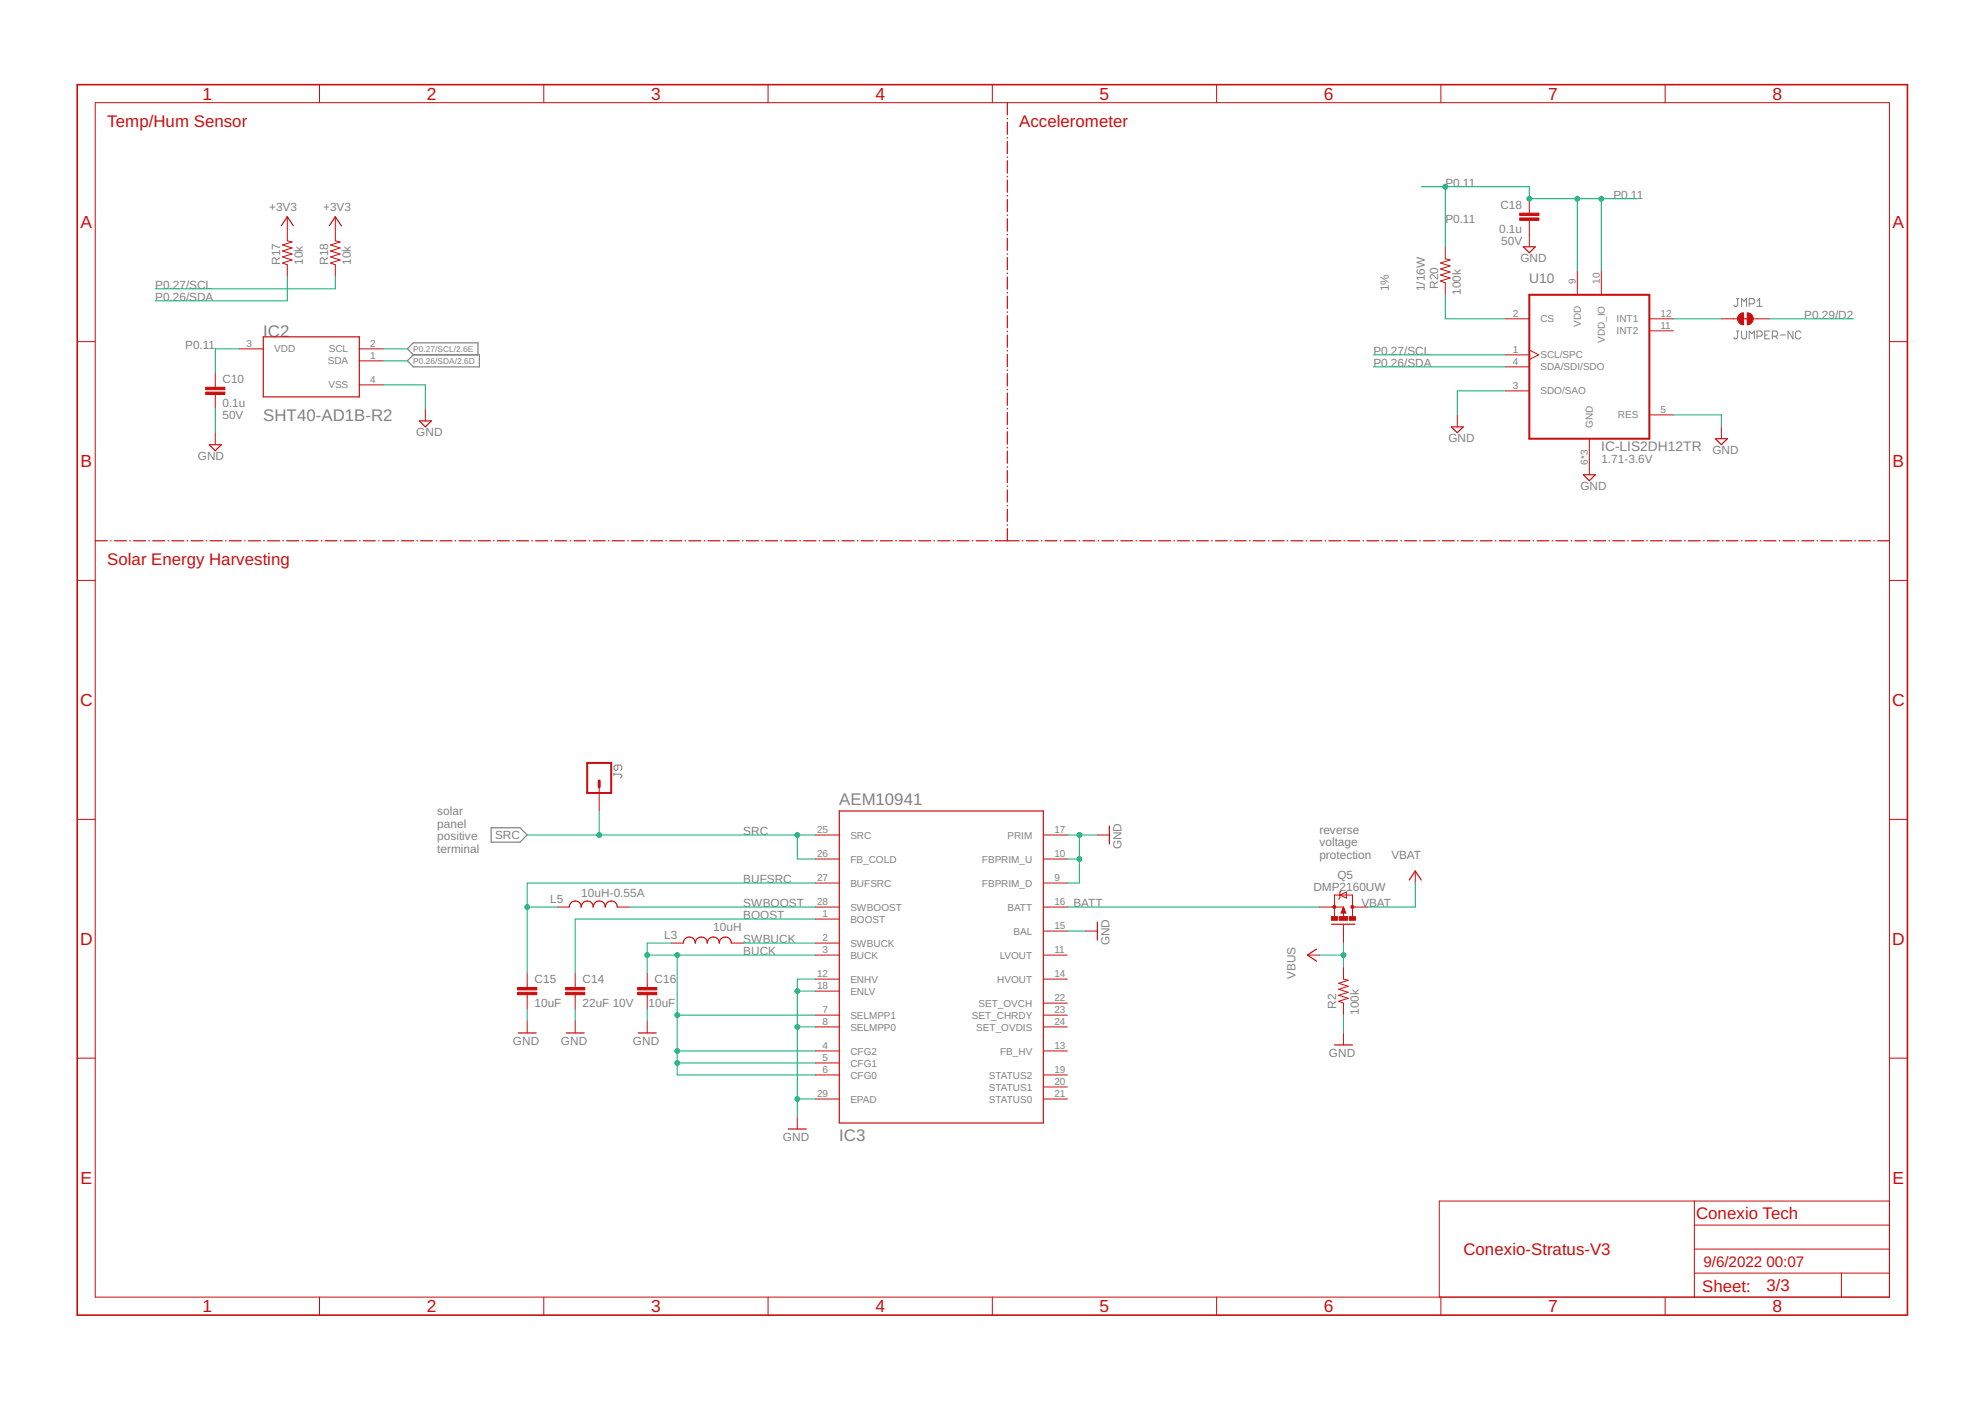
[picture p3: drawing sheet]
<svg xmlns="http://www.w3.org/2000/svg" width="210mm" height="148mm" viewBox="0 0 210 148" stroke-linecap="round" stroke-linejoin="round" font-family="sans-serif">
<g fill="none" stroke="#808080" stroke-width=".11">
<path d="M183.7 35h.3M183.7 31.6h.3M183.8 35v.7l-.1 .1h-.1l-.2-.1M183.8 31.6v.7l-.1 .1h-.1l-.2-.1M184.3 35v.7l.1 .1h.3l.1-.1v-.7M184.3 32.4v-.8l.2 .3 .3-.3v.8M185.1 32.1h.4l.1-.1v-.3l-.1-.1h-.4v.8M185.1 35.8v-.8l.2 .3 .3-.3v.8M185.9 35.6h.4l.1-.2v-.2l-.1-.2h-.4v.8M185.9 32.4h.5M185.9 31.9l.3-.3v.8M186.7 35.4h.3"/>
<path d="M187.2 35h-.5v.8h.5M187.5 35.6h.4l.2-.2v-.2l-.2-.2h-.4v.8M187.8 35.6l.3 .2M188.3 35.4h.6M189.7 35v.8l-.5-.8v.8M190.5 35.2l-.1-.2h-.3l-.1 .2v.5l.1 .1h.3l.1-.1M65 81.9h.6l.2 .1v.1l-.2 .2M65 81.7v.3M65.4 80.9v.4l-.2 .2h-.1l-.1-.2v-.2l.1-.2h.5l.2 .2v.2l-.2 .2"/>
</g>
<path d="M43.1 38.2l.6-.7h7v1.3h-7zM43.7 37.5l-.6-.6 .6-.6h6.9v1.2M52 87.5h3l.8 .8-.8 .8h-3z" fill="none" stroke="#808080" stroke-width=".13"/>
<g fill="none" stroke="#c90d0c" stroke-width=".13">
<path d="M106.6 10.9v1.2M106.6 12.5v.1M106.6 12.9v1.3M106.6 14.5v.1M106.6 15v1.3M106.6 16.6v.1M106.6 17v1.3M106.6 18.6v.1M106.6 19v1.3M27.9 35.6h10.1v6.4h-10.1zM29.8 23.9l.6-1 .6 1M34.8 23.9l.7-1 .6 1"/>
<path d="M106.6 20.7h.1M106.6 21.1v1.3M106.6 22.7v.1M106.6 23.1v1.3M106.6 24.8h.1M106.6 25.2v1.3M106.6 26.8v.1M106.6 27.2v1.3M106.6 28.9h.1M106.6 29.3v1.3M106.6 30.9v.1M106.6 31.3v1.3"/>
<path d="M106.6 33h.1M106.6 33.4v1.3M106.6 35v.1M106.6 35.4v1.3M106.6 37.1h.1M106.6 37.5v1.3M106.6 39.1v.1M106.6 39.5v1.3M161.2 26.1h1.2l-.6 .6zM184.3 33.7h.9M10.1 57.2h1.2M11.7 57.2h.1"/>
<path d="M12.1 57.2h1.3M13.7 57.2h.1M14.1 57.2h1.3M15.7 57.2h.1M16.2 57.2h1.2M17.8 57.2h.1M18.2 57.2h1.3M19.8 57.2h.1M20.2 57.2h1.3M21.8 57.2h.1M22.1 47h1.3l-.6 .7zM22.2 57.2h1.3"/>
<path d="M23.9 57.2h.1M24.3 57.2h1.2M25.9 57.2h.1M26.3 57.2h1.3M27.9 57.2h.1M28.3 57.2h1.3M29.9 57.2h.1M30.3 57.2h1.3M32 57.2h.1M32.4 57.2h1.2M34 57.2h.1M34.4 57.2h1.3"/>
<path d="M36 57.2h.1M36.4 57.2h1.3M38 57.2h.1M38.4 57.2h1.3M40.1 57.2h.1M40.5 57.2h1.2M42.1 57.2h.1M42.5 57.2h1.3M44.1 57.2h.1M44.4 44.5h1.2l-.6 .6zM44.5 57.2h1.3M46.1 57.2h.1"/>
<path d="M46.5 57.2h1.3M48.2 57.2h.1M48.6 57.2h1.2M50.2 57.2h.1M50.6 57.2h1.3M52.2 57.2h.1M52.6 57.2h1.3M54.3 57.2h.1M54.7 57.2h1.2M56.3 57.2h.1M56.7 57.2h1.3M58.3 57.2h.1"/>
<path d="M58.7 57.2h1.3M60.3 57.2h.1M60.7 57.2h1.3M62.3 57.2h.1M62.8 57.2h1.2M64.4 57.2h.1M64.8 57.2h1.3M66.4 57.2h.1M66.8 57.2h1.3M68.4 57.2h.1M68.8 57.2h1.3M70.4 57.2h.1"/>
<path d="M70.8 57.2h1.3M72.5 57.2h.1M72.9 57.2h1.2M74.5 57.2h.1M74.9 57.2h1.3M76.5 57.2h.1M76.9 57.2h1.3M78.5 57.2h.1M79 57.2h1.2M80.6 57.2h.1M81 57.2h1.3M82.6 57.2h.1"/>
<path d="M83 57.2h1.3M84.6 57.2h.1M85 57.2h1.3M86.7 57.2h.1M87.1 57.2h1.2M88.7 57.2h.1M89.1 57.2h1.3M90.7 57.2h.1M91.1 57.2h1.3M92.7 57.2h.1M93.1 57.2h1.3M94.8 57.2h.1"/>
<path d="M95.2 57.2h1.2M96.8 57.2h.1M97.2 57.2h1.3M98.8 57.2h.1M99.2 57.2h1.3M100.8 57.2h.1M101.2 57.2h1.3M102.9 57.2h.1M103.3 57.2h1.2M104.9 57.2h.1M105.3 57.2h2.5M106.6 41.2h.1"/>
<path d="M106.6 41.6v1.3M106.6 43.2v.1M106.6 43.6v1.3M106.6 45.3h.1M106.6 45.7v1.3M106.6 47.3v.1M106.6 47.7v1.3M106.6 49.4h.1M106.6 49.8v1.3M106.6 51.4v.1M106.6 51.8v1.3M106.6 53.4v.1"/>
<path d="M106.6 53.8v1.4M106.6 55.5v.1M106.6 55.9v1.3M108.2 57.2h.1M108.6 57.2h1.2M110.2 57.2h.1M110.6 57.2h1.2M112.2 57.2h.1M112.6 57.2h1.2M114.2 57.2h.1M114.6 57.2h1.2M116.2 57.2h.1"/>
<path d="M116.6 57.2h1.2M118.2 57.2h.1M118.6 57.2h1.2M120.2 57.2h.1M120.6 57.2h1.2M122.2 57.2h.1M122.6 57.2h1.2M124.2 57.2h.1M124.6 57.2h1.2M126.2 57.2h.1M126.6 57.2h1.2M128.2 57.2h.1"/>
<path d="M128.6 57.2h1.2M130.2 57.2h.1M130.6 57.2h1.2M132.2 57.2h.1M132.6 57.2h1.2M134.2 57.2h.1M134.6 57.2h1.2M136.2 57.2h.1M136.6 57.2h1.3M138.2 57.2h.1M138.6 57.2h1.2M140.2 57.2h.1"/>
<path d="M140.6 57.2h1.3M142.2 57.2h.1M142.6 57.2h1.2M144.2 57.2h.1M144.6 57.2h1.3M146.2 57.2h.1M146.6 57.2h1.2M148.2 57.2h.1M148.6 57.2h1.3M150.2 57.2h.1M150.6 57.2h1.2M152.2 57.2h.1"/>
<path d="M152.6 57.2h1.3M153.5 45.1h1.3l-.6 .7zM154.2 57.2h.1M154.6 57.2h1.3M156.2 57.2h.1M156.6 57.2h1.3M158.2 57.2h.1M158.6 57.2h1.3M160.2 57.2h.1M160.6 57.2h1.3M162.2 57.2h.1M162.6 57.2h1.3"/>
<path d="M164.2 57.2h.1M164.6 57.2h1.3M166.2 57.2h.1M166.6 57.2h1.3M167.5 50.2h1.3l-.7 .6zM168.2 57.2h.1M168.6 57.2h1.3M170.2 57.2h.1M170.6 57.2h1.3M172.2 57.2h.1M172.6 57.2h1.3M174.2 57.2h.1"/>
<path d="M174.6 57.2h1.3M176.2 57.2h.1M176.6 57.2h1.3M178.2 57.2h.1M178.6 57.2h1.3M180.2 57.2h.1M180.6 57.2h1.3M181.5 46.4h1.3l-.7 .6zM182.2 57.2h.1M182.6 57.2h1.3M184.2 57.2h.1M184.6 57.2h1.3"/>
<path d="M186.2 57.2h.1M186.6 57.2h1.3M188.2 57.2h.1M188.6 57.2h1.3M190.2 57.2h.1M190.6 57.2h1.3M192.2 57.2h.1M192.6 57.2h1.3M194.2 57.2h.1M194.6 57.2h1.3M196.2 57.2h.1M196.6 57.2h1.3"/>
<path d="M198.2 57.2h.1M198.6 57.2h1.3M60.2 95.9a.63 .63 0 0 1 .7-.6 .63 .63 0 0 1 .6 .6 .63 .63 0 0 1 .6-.6 .63 .63 0 0 1 .7 .6 .63 .63 0 0 1 .6-.6 .63 .63 0 0 1 .6 .6 .63 .63 0 0 1 .7-.6 .63 .63 0 0 1 .6 .6M72.3 99.7a.63 .63 0 0 1 .6-.6 .63 .63 0 0 1 .7 .6 .63 .63 0 0 1 .6-.6 .63 .63 0 0 1 .6 .6 .63 .63 0 0 1 .7-.6 .63 .63 0 0 1 .6 .6 .63 .63 0 0 1 .6-.6 .63 .63 0 0 1 .7 .6M88.8 85.8h21.6v33h-21.6zM116.1 97.5v1.9M117.4 87.4v1.9M140.9 97.7h2.4M149.1 93.1l.6-1 .7 1M54.8 109.2h1.9M59.9 109.2h1.9M67.5 109.2h1.9"/>
<path d="M83.4 119.4h1.9M139.3 100.4l-1 .6 1 .6M141.2 110.5h1.9"/>
</g>
<g fill="none" stroke="#c90d0c" stroke-width=".11">
<path d="M10.1 10.9h189.8v126.3h-189.8zM33.8 9v1.9M57.5 9v1.9M81.3 9v1.9M105 9v1.9M128.7 9v1.9M152.4 9v1.9M176.2 9v1.9M8.2 36.1h1.9M22.8 39.4v1.6M25.3 36.9h2.6M27.9 36.9h.1"/>
<path d="M30.4 22.9v2.6l.5 .1-1 .3 1 .3-1 .3 1 .4-1 .3 1 .3-1 .3 .5 .2v1.3M35.5 22.9v2.6l.5 .1-1 .3 1 .3-1 .3 1 .4-1 .3 1 .3-1 .3 .5 .2v1.3M40.6 36.9h-2.6M40.6 38.2h-2.6M152.9 26.1v1.3l.5 .1-1 .3 1 .3-1 .3 1 .4-1 .3 1 .3-1 .3 .5 .2v1.3M159.3 33.7h2.5M159.3 37.5h2.5M159.3 38.8h2.5M161.8 37l1 .5-1 .5M161.8 21v1.5M161.8 23.3v2.8M166.9 28.6v2.6"/>
<path d="M169.4 28.6v2.6M174.5 33.7h2.5M174.5 35h2.5M182.1 33.7h1.7M185.5 33.7h1.7M199.9 36.1h1.9M22.8 41.7v1.5M22.8 45.8v1.2M40.6 40.7h-2.6M45 43.2v1.3M154.2 43.9v1.2M159.3 41.3h2.5"/>
<path d="M168.1 46.4v3.8M174.5 43.9h2.5M182.1 45.1v1.3M8.2 61.4h1.9M199.9 61.4h1.9M8.2 86.7h1.9M58.9 95.9h1.3M63.4 83.2v2.6M65.3 95.9h1.3M71 99.7h1.3M77.4 99.7h1.2M86.3 95.9h2.5"/>
<path d="M86.3 97.2h2.5M86.3 93.4h2.5M86.3 90.8h2.5M86.3 88.3h2.5M86.3 99.7h2.5M110.4 98.5h2.5M110.4 95.9h2.5M110.4 93.4h2.5M110.4 90.8h2.5M110.4 88.3h2.5M114.8 98.5h1.3M116.1 88.3h1.3"/>
<path d="M139.6 95.9h2.5M141.8 94.7l.7-.4v.7zM141.9 94.2l-.1 .1v.7l-.2 .1M142.1 95.9l.3 .7h-.5zM142.1 96.5v.4M142.1 97.8v1.9M143.1 95.9h1.6M143.1 96.9v-2.2h-1.9v2.2M149.7 92.1v1.3M199.9 86.7h1.9M8.2 111.9h1.9M55.8 102.9v1.5"/>
<path d="M55.8 105.2v1.5M55.8 108v1.2M60.9 102.9v1.5M60.9 105.2v1.5M60.9 108v1.2M68.5 102.9v1.5M68.5 105.2v1.5M68.5 108v1.2M84.3 118.1v1.3M86.3 101h2.5M86.3 113.7h2.5M86.3 112.4h2.5"/>
<path d="M86.3 111.1h2.5M86.3 103.5h2.5M86.3 104.8h2.5M86.3 116.2h2.5M86.3 108.6h2.5M86.3 107.4h2.5M110.4 101h2.5M110.4 113.7h2.5M110.4 111.1h2.5M110.4 103.5h2.5M110.4 116.2h2.5M110.4 108.6h2.5"/>
<path d="M110.4 107.4h2.5M110.4 106.1h2.5M110.4 115h2.5M138.3 101h1.3M142.1 102.3v1.2l.5 .2-1 .3 1 .3-1 .3 1 .3-1 .4 1 .3-1 .3 .5 .2v1.3M142.1 109.2v1.3M199.9 111.9h1.9M33.8 137.2v1.9M57.5 137.2v1.9M81.3 137.2v1.9M105 137.2v1.9M128.7 137.2v1.9"/>
<path d="M152.4 137.2v1.9M176.2 137.2v1.9M179.3 134.6h20.6M179.3 127v10.2M179.3 132.1h20.6M179.3 129.6h20.6M194.8 134.6v2.6M199.9 127h-47.6v10.2"/>
</g>
<path d="M161.8 31.2h12.7v15.2h-12.7zM62.1 80.7h2.6v3.2h-2.6z" fill="none" stroke="#c90d0c" stroke-width=".21"/>
<g fill="#c90d0c" stroke="#c90d0c" stroke-width=".11">
<path d="M160.8 23.1h2v.2h-2z"/>
<path d="M160.8 22.5h2v.3h-2z"/>
<path d="M21.8 41.5h2v.2h-2z"/>
<path d="M21.8 41h2v.2h-2z"/>
<path d="M59.8 104.9h2.1v.3h-2.1z"/>
<path d="M59.8 104.4h2.1v.3h-2.1z"/>
<path d="M54.8 104.9h2v.3h-2z"/>
<path d="M54.8 104.4h2v.3h-2z"/>
<path d="M67.5 104.9h2v.3h-2z"/>
<path d="M67.5 104.4h2v.3h-2z"/>
<path d="M140.9 96.9h.6v.4h-.6z"/>
<path d="M142.8 96.9h.6v.4h-.6z"/>
<path d="M141.7 96.9h.9v.4h-.9z"/>
</g>
<g fill="#c90d0c" stroke="#c90d0c" stroke-width=".11">
<path d="M184.8 33.1a.59 .59 0 0 1 .7 .6h-.7z" fill-rule="evenodd"/>
<path d="M184.8 33.7h.7v.1a.62 .62 0 0 1-.7 .6z" fill-rule="evenodd"/>
<path d="M184 33.3l.5-.2v1.3a.64 .64 0 0 1-.6-.4 .64 .64 0 0 1 .1-.7z" fill-rule="evenodd"/>
<path d="M141.1 95.8h.2v.2h-.2z" fill-rule="evenodd"/>
<path d="M143 95.8h.2v.2h-.2z" fill-rule="evenodd"/>
</g>
<path d="M8.2 9h193.6v130.1h-193.6zM142.1 96.4v.1h.2l-.2-.4-.1 .4" fill="none" stroke="#c90d0c" stroke-width=".17"/>
<path d="M63.4 82.6v.6" fill="none" stroke="#c90d0c" stroke-width=".32"/>
<g fill="none" stroke="#0dab76" stroke-width=".11">
<path d="M150.4 19.7h11.4v1.3h11.4M152.9 19.7v6.4M25.3 36.9h-2.5v2.5M30.4 29.3v2.5h-14M35.5 29.3v1.2h-19.1M40.6 38.2h2.5M40.6 36.9h2.5M145.3 38.8h14M145.3 37.5h14M152.9 31.2v2.5h6.4M166.9 21v7.6M169.4 21v7.6"/>
<path d="M177 33.7h5.1M187.2 33.7h8.9M22.8 43.2v2.6M40.6 40.7h4.4v2.5M159.3 41.3h-5.1v2.6M177 43.9h5.1v1.2M55.8 88.3h30.5M55.8 95.9h3.1M63.4 85.8v2.5M66.6 95.9h19.7M71 99.7h-2.5v3.2M78.6 99.7h7.7"/>
<path d="M84.3 88.3v2.5h2M86.3 93.4h-30.5v9.5M86.3 97.2h-25.4v5.7M112.9 88.3h3.2M112.9 90.8h1.3M112.9 98.5h1.9M112.9 95.9h26.7M114.2 88.3v5.1h-1.3M142.1 99.7v2.6M149.7 93.4v2.5h-5M55.8 106.7v1.3M60.9 106.7v1.3"/>
<path d="M68.5 106.7v1.3M68.5 101h17.8M71.6 111.1h14.7M71.6 101v12.7h14.7M71.6 112.4h14.7M71.6 107.4h14.7M84.3 116.2h2M84.3 108.6h2M84.3 104.8h2M86.3 103.5h-2v14.6M139.6 101h2.5M142.1 107.4v1.8"/>
</g>
<g fill="#0dab76" stroke="#0dab76" stroke-width=".11">
<circle cx="84.3" cy="116.2" r=".25"/>
<circle cx="84.3" cy="108.6" r=".25"/>
<circle cx="84.3" cy="104.8" r=".25"/>
<circle cx="114.2" cy="88.3" r=".25"/>
<circle cx="114.2" cy="90.8" r=".25"/>
<circle cx="166.9" cy="21" r=".25"/>
<circle cx="161.8" cy="21" r=".25"/>
<circle cx="169.4" cy="21" r=".25"/>
<circle cx="152.9" cy="19.7" r=".25"/>
<circle cx="55.8" cy="95.9" r=".25"/>
<circle cx="68.5" cy="101" r=".25"/>
<circle cx="71.6" cy="101" r=".25"/>
<circle cx="71.6" cy="111.1" r=".25"/>
<circle cx="71.6" cy="112.4" r=".25"/>
<circle cx="71.6" cy="107.4" r=".25"/>
<circle cx="84.3" cy="88.3" r=".25"/>
<circle cx="63.4" cy="88.3" r=".25"/>
<circle cx="142.1" cy="101" r=".25"/>
</g>
<g font-size="1.8" fill="#c90d0c">
<text x="21.4" y="10.6">1</text>
<text x="45.2" y="10.6">2</text>
<text x="68.9" y="10.6">3</text>
<text x="92.6" y="10.6">4</text>
<text x="116.3" y="10.6">5</text>
<text x="140.1" y="10.6">6</text>
<text x="163.8" y="10.6">7</text>
<text x="187.5" y="10.6">8</text>
<text x="11.3" y="13.4">Temp/Hum Sensor</text>
<text x="107.8" y="13.4">Accelerometer</text>
<text x="8.5" y="24.1">A</text>
<text x="200.2" y="24.1">A</text>
<text x="8.5" y="49.4">B</text>
<text x="200.2" y="49.4">B</text>
<text x="11.3" y="59.7">Solar Energy Harvesting</text>
<text x="8.5" y="74.7">C</text>
<text x="200.2" y="74.7">C</text>
<text x="8.5" y="99.9">D</text>
<text x="200.2" y="99.9">D</text>
<text x="8.5" y="125.2">E</text>
<text x="200.2" y="125.2">E</text>
<text x="179.4" y="128.9">Conexio Tech</text>
<text x="154.8" y="132.7">Conexio-Stratus-V3</text>
<text x="180.1" y="136.6">Sheet:</text>
<text x="186.9" y="136.5">3/3</text>
<text x="21.4" y="138.8">1</text>
<text x="45.2" y="138.8">2</text>
<text x="68.9" y="138.8">3</text>
<text x="92.6" y="138.8">4</text>
<text x="116.3" y="138.8">5</text>
<text x="140.1" y="138.8">6</text>
<text x="163.8" y="138.8">7</text>
<text x="187.5" y="138.8">8</text>
</g>
<g font-size="1.8" fill="#808080">
<text x="27.9" y="35.6">IC2</text>
<text x="27.9" y="44.5">SHT40-AD1B-R2</text>
<text x="88.8" y="85.1">AEM10941</text>
<text x="88.8" y="120.7">IC3</text>
</g>
<g font-size="1.6" fill="#c90d0c">
<text x="180.2" y="134">9/6/2022</text>
<text x="186.9" y="134">00:07</text>
</g>
<g font-size="1.5" fill="#808080">
<text x="161.8" y="29.9">U10</text>
<text x="169.4" y="47.7">IC-LIS2DH12TR</text>
</g>
<g font-size="1.2" fill="#808080">
<text x="28.5" y="22.3">+3V3</text>
<text x="34.2" y="22.3">+3V3</text>
<text x="152.9" y="23.6">P0.11</text>
<text x="152.9" y="19.7">P0.11</text>
<text x="158.7" y="22.1">C18</text>
<text x="170.7" y="21">P0.11</text>
<text x="29.6" y="28" transform="rotate(-90 29.6 28)">R17</text>
<text x="32" y="28" transform="rotate(-90 32 28)">10k</text>
<text x="34.7" y="28" transform="rotate(-90 34.7 28)">R18</text>
<text x="37.1" y="28" transform="rotate(-90 37.1 28)">10k</text>
<text x="158.6" y="24.6">0.1u</text>
<text x="158.8" y="25.9">50V</text>
<text x="160.9" y="27.7">GND</text>
<text x="16.4" y="31.8">P0.26/SDA</text>
<text x="16.4" y="30.5">P0.27/SCL</text>
<text x="146.9" y="30.8" transform="rotate(-90 146.9 30.8)">1%</text>
<text x="150.8" y="30.8" transform="rotate(-90 150.8 30.8)">1/16W</text>
<text x="152.2" y="30.5" transform="rotate(-90 152.2 30.5)">R20</text>
<text x="154.6" y="31.2" transform="rotate(-90 154.6 31.2)">100k</text>
<text x="190.9" y="33.7">P0.29/D2</text>
<text x="19.6" y="36.9">P0.11</text>
<text x="23.5" y="40.5">C10</text>
<text x="145.3" y="38.8">P0.26/SDA</text>
<text x="145.3" y="37.5">P0.27/SCL</text>
<text x="23.5" y="44.3">50V</text>
<text x="23.5" y="43">0.1u</text>
<text x="44" y="46.1">GND</text>
<text x="153.2" y="46.7">GND</text>
<text x="181.2" y="48">GND</text>
<text x="20.9" y="48.6">GND</text>
<text x="167.2" y="51.8">GND</text>
<text x="169.4" y="48.9">1.71-3.6V</text>
<text x="46.3" y="86.2">solar</text>
<text x="46.3" y="87.5">panel</text>
<text x="46.3" y="88.9">positive</text>
<text x="52.4" y="88.7">SRC</text>
<text x="78.6" y="88.3">SRC</text>
<text x="118.6" y="89.8" transform="rotate(-90 118.6 89.8)">GND</text>
<text x="139.6" y="88.2">reverse</text>
<text x="139.6" y="89.5">voltage</text>
<text x="46.3" y="90.2">terminal</text>
<text x="58.2" y="95.5">L5</text>
<text x="61.5" y="94.9">10uH-0.55A</text>
<text x="78.6" y="95.9">SWBOOST</text>
<text x="78.6" y="93.4">BUFSRC</text>
<text x="113.6" y="95.9">BATT</text>
<text x="139" y="94.3">DMP2160UW</text>
<text x="139.6" y="90.8">protection</text>
<text x="141.5" y="93">Q5</text>
<text x="144" y="95.9">VBAT</text>
<text x="147.2" y="90.8">VBAT</text>
<text x="70.3" y="99.3">L3</text>
<text x="75.5" y="98.5">10uH</text>
<text x="78.6" y="97.2">BOOST</text>
<text x="78.6" y="99.7">SWBUCK</text>
<text x="78.6" y="101">BUCK</text>
<text x="117.4" y="100" transform="rotate(-90 117.4 100)">GND</text>
<text x="56.5" y="106.5">10uF</text>
<text x="56.5" y="104">C15</text>
<text x="61.6" y="106.5">22uF 10V</text>
<text x="61.6" y="104">C14</text>
<text x="68.6" y="106.5">10uF</text>
<text x="69.2" y="104">C16</text>
<text x="137" y="103.5" transform="rotate(-90 137 103.5)">VBUS</text>
<text x="141.4" y="106.7" transform="rotate(-90 141.4 106.7)">R2</text>
<text x="143.8" y="107.3" transform="rotate(-90 143.8 107.3)">100k</text>
<text x="54.3" y="110.5">GND</text>
<text x="59.3" y="110.5">GND</text>
<text x="67" y="110.5">GND</text>
<text x="140.6" y="111.8">GND</text>
<text x="82.8" y="120.7">GND</text>
</g>
<g font-size="1.1" fill="#808080">
<text x="160" y="33.5">2</text>
<text x="163" y="34.1">CS</text>
<text x="166.7" y="30" transform="rotate(-90 166.7 30)">9</text>
<text x="167.3" y="34.6" transform="rotate(-90 167.3 34.6)">VDD</text>
<text x="169.2" y="30" transform="rotate(-90 169.2 30)">10</text>
<text x="171" y="34.1">INT1</text>
<text x="171" y="35.4">INT2</text>
<text x="175.7" y="33.5">12</text>
<text x="175.7" y="34.8">11</text>
<text x="26.1" y="36.7">3</text>
<text x="29" y="37.3">VDD</text>
<text x="34.7" y="38.5">SDA</text>
<text x="34.7" y="41.1">VSS</text>
<text x="34.8" y="37.3">SCL</text>
<text x="39.2" y="36.7">2</text>
<text x="39.2" y="38">1</text>
<text x="39.2" y="40.5">4</text>
<text x="160" y="37.3">1</text>
<text x="160" y="38.6">4</text>
<text x="160" y="41.2">3</text>
<text x="163" y="37.9">SCL/SPC</text>
<text x="163" y="39.2">SDA/SDI/SDO</text>
<text x="163" y="41.7">SDO/SAO</text>
<text x="169.8" y="36.3" transform="rotate(-90 169.8 36.3)">VDD_IO</text>
<text x="168.5" y="45.2" transform="rotate(-90 168.5 45.2)">GND</text>
<text x="171.2" y="44.2">RES</text>
<text x="175.7" y="43.7">5</text>
<text x="168" y="49.2" transform="rotate(-90 168 49.2)">6*3</text>
<text x="86.4" y="88.1">25</text>
<text x="90" y="88.7">SRC</text>
<text x="106.6" y="88.7">PRIM</text>
<text x="111.6" y="88.1">17</text>
<text x="86.4" y="93.2">27</text>
<text x="86.4" y="90.7">26</text>
<text x="86.4" y="95.7">28</text>
<text x="90" y="93.8">BUFSRC</text>
<text x="90" y="91.2">FB_COLD</text>
<text x="103.9" y="93.8">FBPRIM_D</text>
<text x="103.9" y="91.2">FBPRIM_U</text>
<text x="111.6" y="95.7">16</text>
<text x="111.6" y="93.2">9</text>
<text x="111.6" y="90.7">10</text>
<text x="87" y="97">1</text>
<text x="87" y="100.8">3</text>
<text x="87" y="99.6">2</text>
<text x="90" y="97.6">BOOST</text>
<text x="90" y="101.4">BUCK</text>
<text x="90" y="96.3">SWBOOST</text>
<text x="90" y="100.1">SWBUCK</text>
<text x="105.8" y="101.4">LVOUT</text>
<text x="106.6" y="96.3">BATT</text>
<text x="107.2" y="98.8">BAL</text>
<text x="111.6" y="98.3">15</text>
<text x="111.6" y="100.8">11</text>
<text x="86.4" y="103.4">12</text>
<text x="86.4" y="104.6">18</text>
<text x="87" y="107.2">7</text>
<text x="90" y="103.9">ENHV</text>
<text x="90" y="105.2">ENLV</text>
<text x="90" y="107.7">SELMPP1</text>
<text x="102.8" y="107.7">SET_CHRDY</text>
<text x="103.5" y="106.5">SET_OVCH</text>
<text x="105.5" y="103.9">HVOUT</text>
<text x="111.6" y="103.4">14</text>
<text x="111.6" y="107.2">23</text>
<text x="111.6" y="105.9">22</text>
<text x="87" y="113.5">6</text>
<text x="87" y="112.2">5</text>
<text x="87" y="111">4</text>
<text x="87" y="108.4">8</text>
<text x="90" y="112.8">CFG1</text>
<text x="90" y="111.5">CFG2</text>
<text x="90" y="109">SELMPP0</text>
<text x="103.3" y="109">SET_OVDIS</text>
<text x="105.8" y="111.5">FB_HV</text>
<text x="111.6" y="111">13</text>
<text x="111.6" y="108.4">24</text>
<text x="111.6" y="113.5">19</text>
<text x="86.4" y="116.1">29</text>
<text x="90" y="114.1">CFG0</text>
<text x="90" y="116.6">EPAD</text>
<text x="104.6" y="116.6">STATUS0</text>
<text x="104.6" y="115.3">STATUS1</text>
<text x="104.6" y="114.1">STATUS2</text>
<text x="111.6" y="116.1">21</text>
<text x="111.6" y="114.8">20</text>
</g>
<g font-size=".9" fill="#808080">
<text x="43.7" y="38.5">P0.26/SDA/2.6D</text>
<text x="43.7" y="37.2">P0.27/SCL/2.6E</text>
</g>
</svg>
